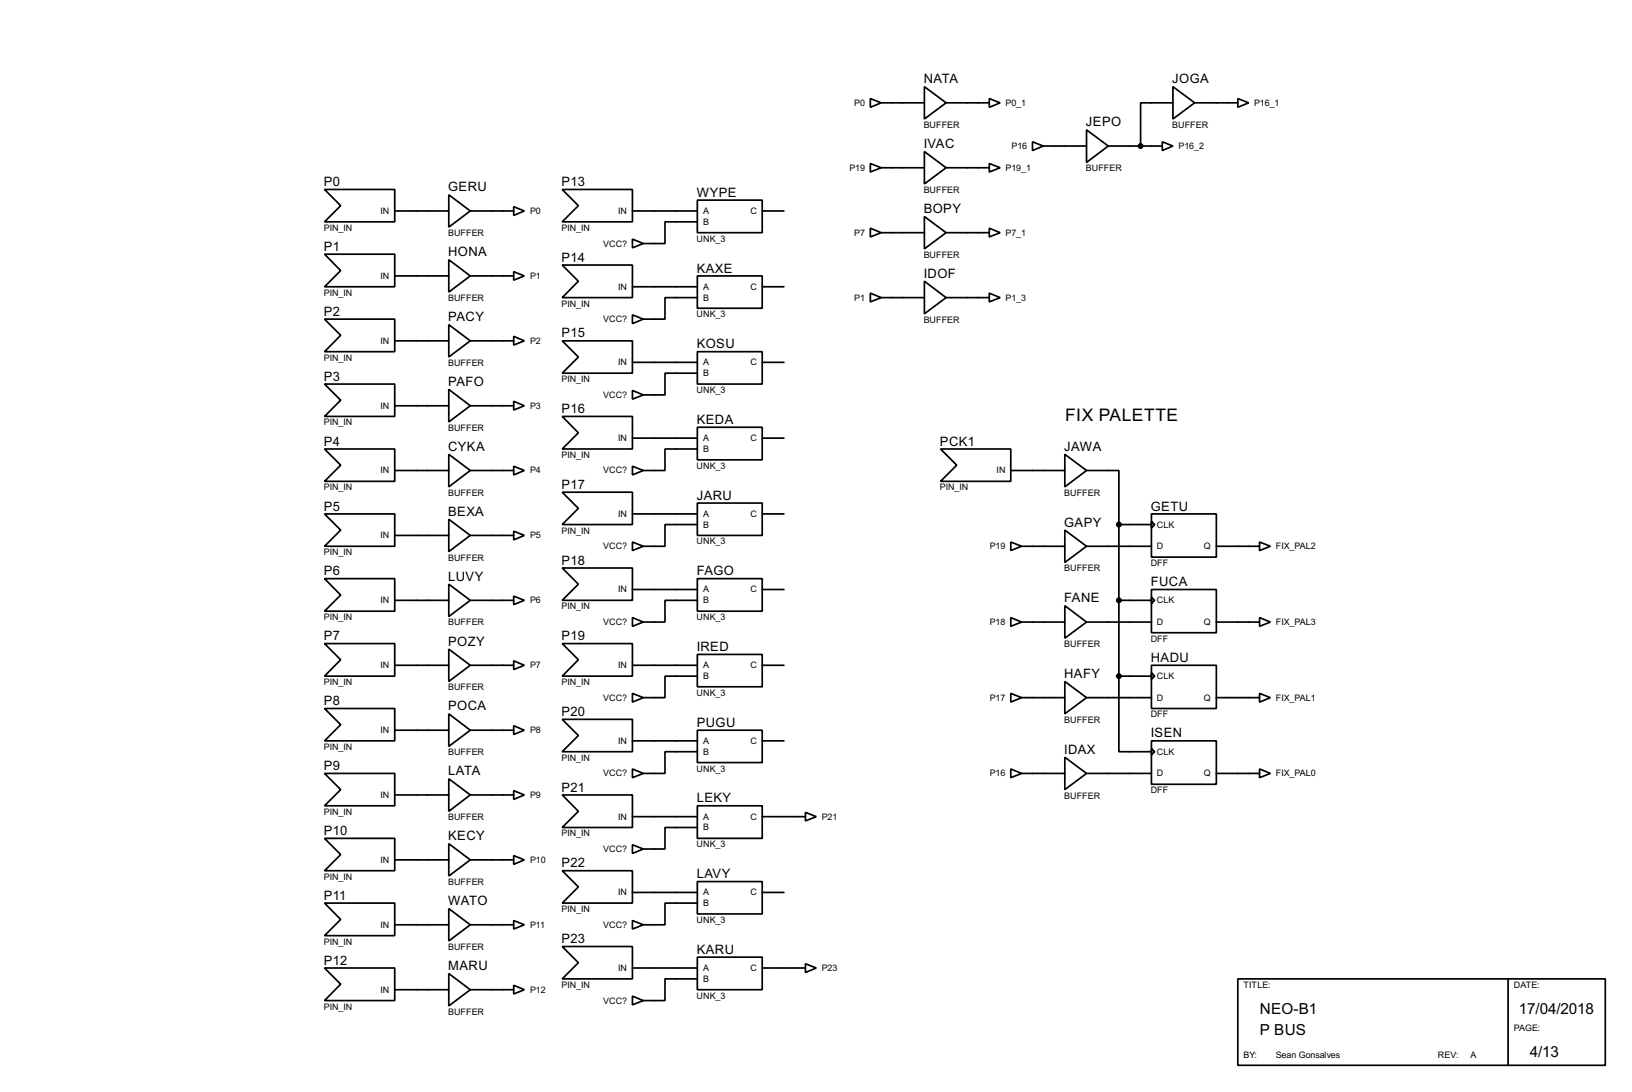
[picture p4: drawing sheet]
<svg xmlns="http://www.w3.org/2000/svg" width="383mm" height="256mm" viewBox="0 0 383 256" stroke-linecap="round" stroke-linejoin="round" font-family="sans-serif">
<g fill="none" stroke="#000" stroke-width=".4">
<path d="M204.5 38.4l2.6 1-2.6 1zM204.5 23.2l2.6 1-2.6 1zM207.1 24.2h10.1M207.1 39.4h10.1M217.2 35.6l5.1 3.8-5.1 3.8zM217.2 20.4l5.1 3.8-5.1 3.8zM222.3 24.2h10.2M222.3 39.4h10.2M232.5 23.2l2.5 1-2.5 1zM232.5 38.4l2.5 1-2.5 1zM242.6 33.3l2.6 1-2.6 1.1zM245.2 34.3h10.1"/>
<path d="M255.3 30.5l5.1 3.8-5.1 3.9zM260.4 34.3h12.7M273.1 33.3l2.5 1-2.5 1.1zM275.6 20.4l5.1 3.8-5.1 3.8zM275.6 24.2h-7.6v10.1M280.7 24.2h10.2M290.9 23.2l2.5 1-2.5 1zM76.3 44.5h16.5v7.6h-16.5l3.8-3.8zM76.3 59.7h16.5v7.7h-16.5l3.8-3.8zM92.8 49.6h12.7M105.5 45.8l5 3.8-5 3.8zM110.5 49.6h10.2"/>
<path d="M120.7 48.6l2.5 1-2.5 1zM132.1 44.5h16.5v7.6h-16.5l3.8-3.8zM148.6 56.2l2.6 1-2.6 1zM148.6 49.6h15.3M163.9 47h15.2v7.7h-15.2zM163.9 52.1h-7.6v5.1h-5.1M179.1 49.6h5.1M204.5 53.6l2.6 1.1-2.6 1zM207.1 54.7h10.1M217.2 50.9l5.1 3.8-5.1 3.8zM222.3 54.7h10.2M232.5 53.6l2.5 1.1-2.5 1z"/>
<path d="M76.3 75h16.5v7.6h-16.5l3.8-3.8zM92.8 64.8h12.7M105.5 76.3l5 3.8-5 3.8zM105.5 61l5 3.8-5 3.8zM110.5 64.8h10.2M120.7 79l2.5 1.1-2.5 1zM120.7 63.8l2.5 1-2.5 1zM132.1 62.3h16.5v7.6h-16.5l3.8-3.8zM148.6 74l2.6 1-2.6 1zM148.6 67.4h15.3M163.9 64.8h15.2v7.6h-15.2zM163.9 69.9h-7.6v5.1h-5.1"/>
<path d="M179.1 67.4h5.1M204.5 68.9l2.6 1-2.6 1zM207.1 69.9h10.1M217.2 66.1l5.1 3.8-5.1 3.8zM222.3 69.9h10.2M232.5 68.9l2.5 1-2.5 1zM76.3 90.2h16.5v7.6h-16.5l3.8-3.8zM92.8 80.1h12.7M92.8 95.3h12.7M105.5 91.5l5 3.8-5 3.8zM110.5 80.1h10.2M110.5 95.3h10.2"/>
<path d="M120.7 94.3l2.5 1-2.5 1zM132.1 80.1h16.5v7.6h-16.5l3.8-3.8zM132.1 97.8h16.5v7.7h-16.5l3.8-3.8zM148.6 91.7l2.6 1.1-2.6 1zM148.6 85.1h15.3M163.9 82.6h15.2v7.6h-15.2zM163.9 87.7h-7.6v5.1h-5.1M179.1 85.1h5.1M76.3 105.5h16.5v7.6h-16.5l3.8-3.8zM92.8 110.5h12.7M105.5 106.7l5 3.8-5 3.9zM110.5 110.5h10.2"/>
<path d="M120.7 109.5l2.5 1-2.5 1.1zM132.1 115.6h16.5v7.6h-16.5l3.8-3.8zM148.6 109.5l2.6 1-2.6 1.1zM148.6 102.9h15.3M163.9 118.2h15.2v7.6h-15.2zM163.9 100.4h15.2v7.6h-15.2zM163.9 105.5h-7.6v5h-5.1M179.1 102.9h5.1M221 105.5h16.5v7.6h-16.5l3.8-3.8zM237.5 110.5h12.7M250.2 106.7l5.1 3.8-5.1 3.9zM255.3 110.5h7.6v12.7"/>
<path d="M76.3 120.7h16.5v7.6h-16.5l3.8-3.8zM76.3 135.9h16.5v7.7h-16.5l3.8-3.8zM92.8 125.8h12.7M105.5 122l5 3.8-5 3.8zM105.5 137.2l5 3.8-5 3.8zM110.5 125.8h10.2M120.7 124.8l2.5 1-2.5 1zM132.1 133.4h16.5v7.6h-16.5l3.8-3.8zM148.6 127.3l2.6 1-2.6 1zM148.6 138.5h15.3M148.6 120.7h15.3M163.9 135.9h15.2v7.7h-15.2z"/>
<path d="M163.9 123.2h-7.6v5.1h-5.1M179.1 138.5h5.1M179.1 120.7h5.1M237.5 127.3l2.6 1-2.6 1zM240.1 128.3h10.1M250.2 124.5l5.1 3.8-5.1 3.8zM255.3 128.3h15.3M262.9 123.2v35.6M262.9 123.2h7.7M270.6 120.7h15.2v10.2h-15.2zM270.6 122.5l.7 .7-.7 .8zM270.6 138.5h15.2v10.1h-15.2z"/>
<path d="M285.8 128.3h10.2M296 127.3l2.5 1-2.5 1zM76.3 151.2h16.5v7.6h-16.5l3.8-3.8zM92.8 156.3h12.7M92.8 141h12.7M105.5 152.5l5 3.8-5 3.8zM110.5 156.3h10.2M110.5 141h10.2M120.7 140l2.5 1-2.5 1zM120.7 155.2l2.5 1.1-2.5 1zM132.1 151.2h16.5v7.6h-16.5l3.8-3.8zM148.6 145.1l2.6 1-2.6 1z"/>
<path d="M148.6 156.3h15.3M163.9 153.7h15.2v7.6h-15.2zM163.9 141h-7.6v5.1h-5.1M163.9 158.8h-7.6v5.1h-5.1M179.1 156.3h5.1M237.5 145.1l2.6 1-2.6 1zM240.1 146.1h10.1M250.2 142.3l5.1 3.8-5.1 3.8zM255.3 146.1h15.3M262.9 158.8v17.8h7.7M262.9 158.8h7.7M262.9 141h7.7"/>
<path d="M270.6 156.3h15.2v10.1h-15.2zM270.6 158l.7 .8-.7 .8zM270.6 140.3l.7 .7-.7 .8zM285.8 146.1h10.2M296 145.1l2.5 1-2.5 1zM76.3 166.4h16.5v7.6h-16.5l3.8-3.8zM92.8 171.5h12.7M105.5 167.7l5 3.8-5 3.8zM110.5 171.5h10.2M120.7 170.5l2.5 1-2.5 1zM132.1 169h16.5v7.6h-16.5l3.8-3.8zM148.6 162.9l2.6 1-2.6 1z"/>
<path d="M148.6 174h15.3M163.9 171.5h15.2v7.6h-15.2zM163.9 176.6h-7.6v5.1h-5.1M179.1 174h5.1M237.5 162.9l2.6 1-2.6 1zM240.1 163.9h10.1M250.2 160.1l5.1 3.8-5.1 3.8zM250.2 177.9l5.1 3.8-5.1 3.8zM255.3 163.9h15.3M270.6 174h15.2v10.2h-15.2zM270.6 175.8l.7 .8-.7 .7zM285.8 163.9h10.2"/>
<path d="M296 162.9l2.5 1-2.5 1zM76.3 181.7h16.5v7.6h-16.5l3.8-3.8zM76.3 196.9h16.5v7.6h-16.5l3.8-3.8zM92.8 186.7h12.7M105.5 182.9l5 3.8-5 3.9zM105.5 198.2l5 3.8-5 3.8zM110.5 186.7h10.2M120.7 185.7l2.5 1-2.5 1.1zM132.1 186.7h16.5v7.7h-16.5l3.8-3.8zM148.6 180.6l2.6 1.1-2.6 1zM148.6 198.4l2.6 1-2.6 1.1zM148.6 191.8h15.3"/>
<path d="M163.9 189.3h15.2v7.6h-15.2zM163.9 194.4h-7.6v5h-5.1M179.1 191.8h10.2M189.3 190.8l2.5 1-2.5 1zM237.5 180.6l2.6 1.1-2.6 1zM240.1 181.7h10.1M255.3 181.7h15.3M285.8 181.7h10.2M296 180.6l2.5 1.1-2.5 1zM76.3 212.1h16.5v7.7h-16.5l3.8-3.8zM92.8 202h12.7M92.8 217.2h12.7"/>
<path d="M105.5 213.4l5 3.8-5 3.8zM110.5 202h10.2M110.5 217.2h10.2M120.7 201l2.5 1-2.5 1zM120.7 216.2l2.5 1-2.5 1zM132.1 204.5h16.5v7.6h-16.5l3.8-3.8zM148.6 216.2l2.6 1-2.6 1zM148.6 209.6h15.3M163.9 207.1h15.2v7.6h-15.2zM163.9 212.1h-7.6v5.1h-5.1M179.1 209.6h5.1M76.3 227.4h16.5v7.6h-16.5l3.8-3.8z"/>
<path d="M92.8 232.5h12.7M105.5 228.7l5 3.8-5 3.8zM110.5 232.5h10.2M120.7 231.4l2.5 1.1-2.5 1zM132.1 222.3h16.5v7.6h-16.5l3.8-3.8zM148.6 234l2.6 1-2.6 1zM148.6 227.4h15.3M163.9 224.8h15.2v7.7h-15.2zM163.9 229.9h-7.6v5.1h-5.1M179.1 227.4h10.2M189.3 226.4l2.5 1-2.5 1zM290.9 229.9h86.3v20.3h-86.3z"/>
<path d="M354.4 229.9v20.3"/>
</g>
<g fill="#000" stroke="#000" stroke-width=".4">
<circle cx="268" cy="34.3" r=".5"/>
<circle cx="262.9" cy="123.2" r=".5"/>
<circle cx="262.9" cy="141" r=".5"/>
<circle cx="262.9" cy="158.8" r=".5"/>
</g>
<text font-size="4.6" x="250.3" y="99">FIX PALETTE</text>
<g font-size="4">
<text x="296" y="238.1">NEO-B1</text>
<text x="356.9" y="238.1">17/04/2018</text>
<text x="296" y="243.1">P BUS</text>
<text x="359.5" y="248.2">4/13</text>
</g>
<g font-size="3.4">
<text x="217.1" y="19.5">NATA</text>
<text x="275.5" y="19.5">JOGA</text>
<text x="255.2" y="29.7">JEPO</text>
<text x="217.1" y="34.8">IVAC</text>
<text x="76.1" y="43.7">P0</text>
<text x="105.3" y="45">GERU</text>
<text x="132" y="43.7">P13</text>
<text x="163.7" y="46.2">WYPE</text>
<text x="217.1" y="50.1">BOPY</text>
<text x="76.1" y="58.9">P1</text>
<text x="105.3" y="60.2">HONA</text>
<text x="132" y="61.4">P14</text>
<text x="163.7" y="64">KAXE</text>
<text x="217.1" y="65.3">IDOF</text>
<text x="76.1" y="74.1">P2</text>
<text x="105.3" y="75.5">PACY</text>
<text x="132" y="79.3">P15</text>
<text x="163.7" y="81.8">KOSU</text>
<text x="76.1" y="89.4">P3</text>
<text x="105.3" y="90.7">PAFO</text>
<text x="132" y="97">P16</text>
<text x="163.7" y="99.6">KEDA</text>
<text x="76.1" y="104.7">P4</text>
<text x="105.3" y="105.9">CYKA</text>
<text x="220.9" y="104.7">PCK1</text>
<text x="250.1" y="105.9">JAWA</text>
<text x="76.1" y="119.9">P5</text>
<text x="132" y="114.8">P17</text>
<text x="163.7" y="117.4">JARU</text>
<text x="270.4" y="119.9">GETU</text>
<text x="105.3" y="121.2">BEXA</text>
<text x="250.1" y="123.7">GAPY</text>
<text x="76.1" y="135.1">P6</text>
<text x="105.3" y="136.4">LUVY</text>
<text x="132" y="132.6">P18</text>
<text x="163.7" y="135.1">FAGO</text>
<text x="270.4" y="137.7">FUCA</text>
<text x="250.1" y="141.5">FANE</text>
<text x="76.1" y="150.4">P7</text>
<text x="105.3" y="151.7">POZY</text>
<text x="132" y="150.4">P19</text>
<text x="163.7" y="152.9">IRED</text>
<text x="270.4" y="155.5">HADU</text>
<text x="250.1" y="159.3">HAFY</text>
<text x="76.1" y="165.6">P8</text>
<text x="105.3" y="166.9">POCA</text>
<text x="132" y="168.2">P20</text>
<text x="163.7" y="170.7">PUGU</text>
<text x="270.4" y="173.2">ISEN</text>
<text x="250.1" y="177.1">IDAX</text>
<text x="76.1" y="180.9">P9</text>
<text x="105.3" y="182.1">LATA</text>
<text x="132" y="185.9">P21</text>
<text x="163.7" y="188.5">LEKY</text>
<text x="76.1" y="196.1">P10</text>
<text x="105.3" y="197.4">KECY</text>
<text x="132" y="203.7">P22</text>
<text x="163.7" y="206.3">LAVY</text>
<text x="76.1" y="211.3">P11</text>
<text x="105.3" y="212.6">WATO</text>
<text x="132" y="221.5">P23</text>
<text x="76.1" y="226.6">P12</text>
<text x="105.3" y="227.9">MARU</text>
<text x="163.7" y="224">KARU</text>
</g>
<g font-size="2.4">
<text x="200.7" y="24.8">P0</text>
<text x="236.3" y="24.8">P0_1</text>
<text x="294.7" y="24.8">P16_1</text>
<text x="217" y="30">BUFFER</text>
<text x="237.7" y="35">P16</text>
<text x="275.4" y="30">BUFFER</text>
<text x="276.9" y="35">P16_2</text>
<text x="199.6" y="40.1">P19</text>
<text x="236.3" y="40.1">P19_1</text>
<text x="255.1" y="40.2">BUFFER</text>
<text x="217" y="45.3">BUFFER</text>
<text x="89.4" y="50.2">IN</text>
<text x="124.5" y="50.2">P0</text>
<text x="145.3" y="50.2">IN</text>
<text x="165.2" y="50.2">A</text>
<text x="165.2" y="52.8">B</text>
<text x="176.3" y="50.2">C</text>
<text x="76.1" y="54.2">PIN_IN</text>
<text x="105.3" y="55.4">BUFFER</text>
<text x="131.9" y="54.2">PIN_IN</text>
<text x="141.7" y="57.9">VCC?</text>
<text x="163.7" y="56.8">UNK_3</text>
<text x="200.7" y="55.4">P7</text>
<text x="236.3" y="55.4">P7_1</text>
<text x="89.4" y="65.5">IN</text>
<text x="124.5" y="65.5">P1</text>
<text x="217" y="60.6">BUFFER</text>
<text x="76.1" y="69.5">PIN_IN</text>
<text x="105.3" y="70.7">BUFFER</text>
<text x="131.9" y="72">PIN_IN</text>
<text x="145.3" y="68.1">IN</text>
<text x="165.2" y="68.1">A</text>
<text x="165.2" y="70.6">B</text>
<text x="176.3" y="68.1">C</text>
<text x="200.7" y="70.6">P1</text>
<text x="236.3" y="70.6">P1_3</text>
<text x="141.7" y="75.6">VCC?</text>
<text x="163.7" y="74.5">UNK_3</text>
<text x="217" y="75.8">BUFFER</text>
<text x="89.4" y="80.8">IN</text>
<text x="124.5" y="80.8">P2</text>
<text x="76.1" y="84.7">PIN_IN</text>
<text x="105.3" y="86">BUFFER</text>
<text x="131.9" y="89.8">PIN_IN</text>
<text x="145.3" y="85.8">IN</text>
<text x="165.2" y="85.8">A</text>
<text x="165.2" y="88.4">B</text>
<text x="176.3" y="85.8">C</text>
<text x="141.7" y="93.5">VCC?</text>
<text x="163.7" y="92.3">UNK_3</text>
<text x="76.1" y="99.9">PIN_IN</text>
<text x="89.4" y="96">IN</text>
<text x="105.3" y="101.2">BUFFER</text>
<text x="124.5" y="96">P3</text>
<text x="131.9" y="107.6">PIN_IN</text>
<text x="145.3" y="103.6">IN</text>
<text x="165.2" y="103.6">A</text>
<text x="165.2" y="106.2">B</text>
<text x="176.3" y="103.6">C</text>
<text x="89.4" y="111.2">IN</text>
<text x="124.5" y="111.2">P4</text>
<text x="141.7" y="111.2">VCC?</text>
<text x="163.7" y="110.1">UNK_3</text>
<text x="234.2" y="111.2">IN</text>
<text x="76.1" y="115.2">PIN_IN</text>
<text x="105.3" y="116.5">BUFFER</text>
<text x="220.8" y="115.2">PIN_IN</text>
<text x="250" y="116.5">BUFFER</text>
<text x="131.9" y="125.3">PIN_IN</text>
<text x="145.3" y="121.4">IN</text>
<text x="165.2" y="121.4">A</text>
<text x="165.2" y="123.9">B</text>
<text x="176.3" y="121.4">C</text>
<text x="271.8" y="123.9">CLK</text>
<text x="76.1" y="130.4">PIN_IN</text>
<text x="89.4" y="126.5">IN</text>
<text x="105.3" y="131.7">BUFFER</text>
<text x="124.5" y="126.5">P5</text>
<text x="141.7" y="129">VCC?</text>
<text x="163.7" y="127.9">UNK_3</text>
<text x="232.6" y="129">P19</text>
<text x="271.8" y="129">D</text>
<text x="282.9" y="129">Q</text>
<text x="299.8" y="129">FIX_PAL2</text>
<text x="250" y="134.2">BUFFER</text>
<text x="270.4" y="133">DFF</text>
<text x="89.4" y="141.7">IN</text>
<text x="124.5" y="141.7">P6</text>
<text x="131.9" y="143.1">PIN_IN</text>
<text x="145.3" y="139.2">IN</text>
<text x="165.2" y="139.2">A</text>
<text x="165.2" y="141.7">B</text>
<text x="176.3" y="139.2">C</text>
<text x="271.8" y="141.7">CLK</text>
<text x="76.1" y="145.7">PIN_IN</text>
<text x="105.3" y="146.9">BUFFER</text>
<text x="141.7" y="146.8">VCC?</text>
<text x="163.7" y="145.7">UNK_3</text>
<text x="232.6" y="146.8">P18</text>
<text x="271.8" y="146.8">D</text>
<text x="282.9" y="146.8">Q</text>
<text x="299.8" y="146.8">FIX_PAL3</text>
<text x="250" y="152">BUFFER</text>
<text x="270.4" y="150.7">DFF</text>
<text x="76.1" y="160.9">PIN_IN</text>
<text x="89.4" y="157">IN</text>
<text x="124.5" y="157">P7</text>
<text x="131.9" y="160.9">PIN_IN</text>
<text x="145.3" y="157">IN</text>
<text x="165.2" y="157">A</text>
<text x="165.2" y="159.5">B</text>
<text x="176.3" y="157">C</text>
<text x="271.8" y="159.5">CLK</text>
<text x="105.3" y="162.2">BUFFER</text>
<text x="141.7" y="164.6">VCC?</text>
<text x="163.7" y="163.4">UNK_3</text>
<text x="232.6" y="164.6">P17</text>
<text x="271.8" y="164.6">D</text>
<text x="282.9" y="164.6">Q</text>
<text x="299.8" y="164.6">FIX_PAL1</text>
<text x="89.4" y="172.2">IN</text>
<text x="124.5" y="172.2">P8</text>
<text x="250" y="169.8">BUFFER</text>
<text x="270.4" y="168.5">DFF</text>
<text x="76.1" y="176.1">PIN_IN</text>
<text x="105.3" y="177.4">BUFFER</text>
<text x="131.9" y="178.7">PIN_IN</text>
<text x="145.3" y="174.7">IN</text>
<text x="165.2" y="174.7">A</text>
<text x="165.2" y="177.3">B</text>
<text x="176.3" y="174.7">C</text>
<text x="271.8" y="177.3">CLK</text>
<text x="141.7" y="182.4">VCC?</text>
<text x="163.7" y="181.2">UNK_3</text>
<text x="232.6" y="182.4">P16</text>
<text x="271.8" y="182.4">D</text>
<text x="282.9" y="182.4">Q</text>
<text x="299.8" y="182.4">FIX_PAL0</text>
<text x="76.1" y="191.4">PIN_IN</text>
<text x="89.4" y="187.4">IN</text>
<text x="124.5" y="187.4">P9</text>
<text x="250" y="187.6">BUFFER</text>
<text x="270.4" y="186.3">DFF</text>
<text x="105.3" y="192.7">BUFFER</text>
<text x="131.9" y="196.5">PIN_IN</text>
<text x="145.3" y="192.5">IN</text>
<text x="165.2" y="192.5">A</text>
<text x="165.2" y="195.1">B</text>
<text x="176.3" y="192.5">C</text>
<text x="193.1" y="192.5">P21</text>
<text x="89.4" y="202.7">IN</text>
<text x="124.5" y="202.7">P10</text>
<text x="141.7" y="200.1">VCC?</text>
<text x="163.7" y="199">UNK_3</text>
<text x="76.1" y="206.6">PIN_IN</text>
<text x="105.3" y="207.9">BUFFER</text>
<text x="131.9" y="214.2">PIN_IN</text>
<text x="145.3" y="210.3">IN</text>
<text x="165.2" y="210.3">A</text>
<text x="165.2" y="212.8">B</text>
<text x="176.3" y="210.3">C</text>
<text x="76.1" y="221.9">PIN_IN</text>
<text x="89.4" y="217.9">IN</text>
<text x="124.5" y="217.9">P11</text>
<text x="141.7" y="217.9">VCC?</text>
<text x="163.7" y="216.8">UNK_3</text>
<text x="105.3" y="223.1">BUFFER</text>
<text x="89.4" y="233.2">IN</text>
<text x="124.5" y="233.2">P12</text>
<text x="131.9" y="232">PIN_IN</text>
<text x="145.3" y="228.1">IN</text>
<text x="165.2" y="228.1">A</text>
<text x="165.2" y="230.6">B</text>
<text x="176.3" y="228.1">C</text>
<text x="193.1" y="228.1">P23</text>
<text x="292.2" y="232.1">TITLE:</text>
<text x="355.7" y="232.1">DATE:</text>
<text x="76.1" y="237.1">PIN_IN</text>
<text x="105.3" y="238.4">BUFFER</text>
<text x="141.7" y="235.7">VCC?</text>
<text x="163.7" y="234.6">UNK_3</text>
<text x="355.7" y="242.2">PAGE:</text>
<text x="292.2" y="248.6">BY:</text>
<text x="299.8" y="248.6">Sean Gonsalves</text>
<text x="337.9" y="248.6">REV:</text>
<text x="345.5" y="248.6">A</text>
</g>
</svg>
